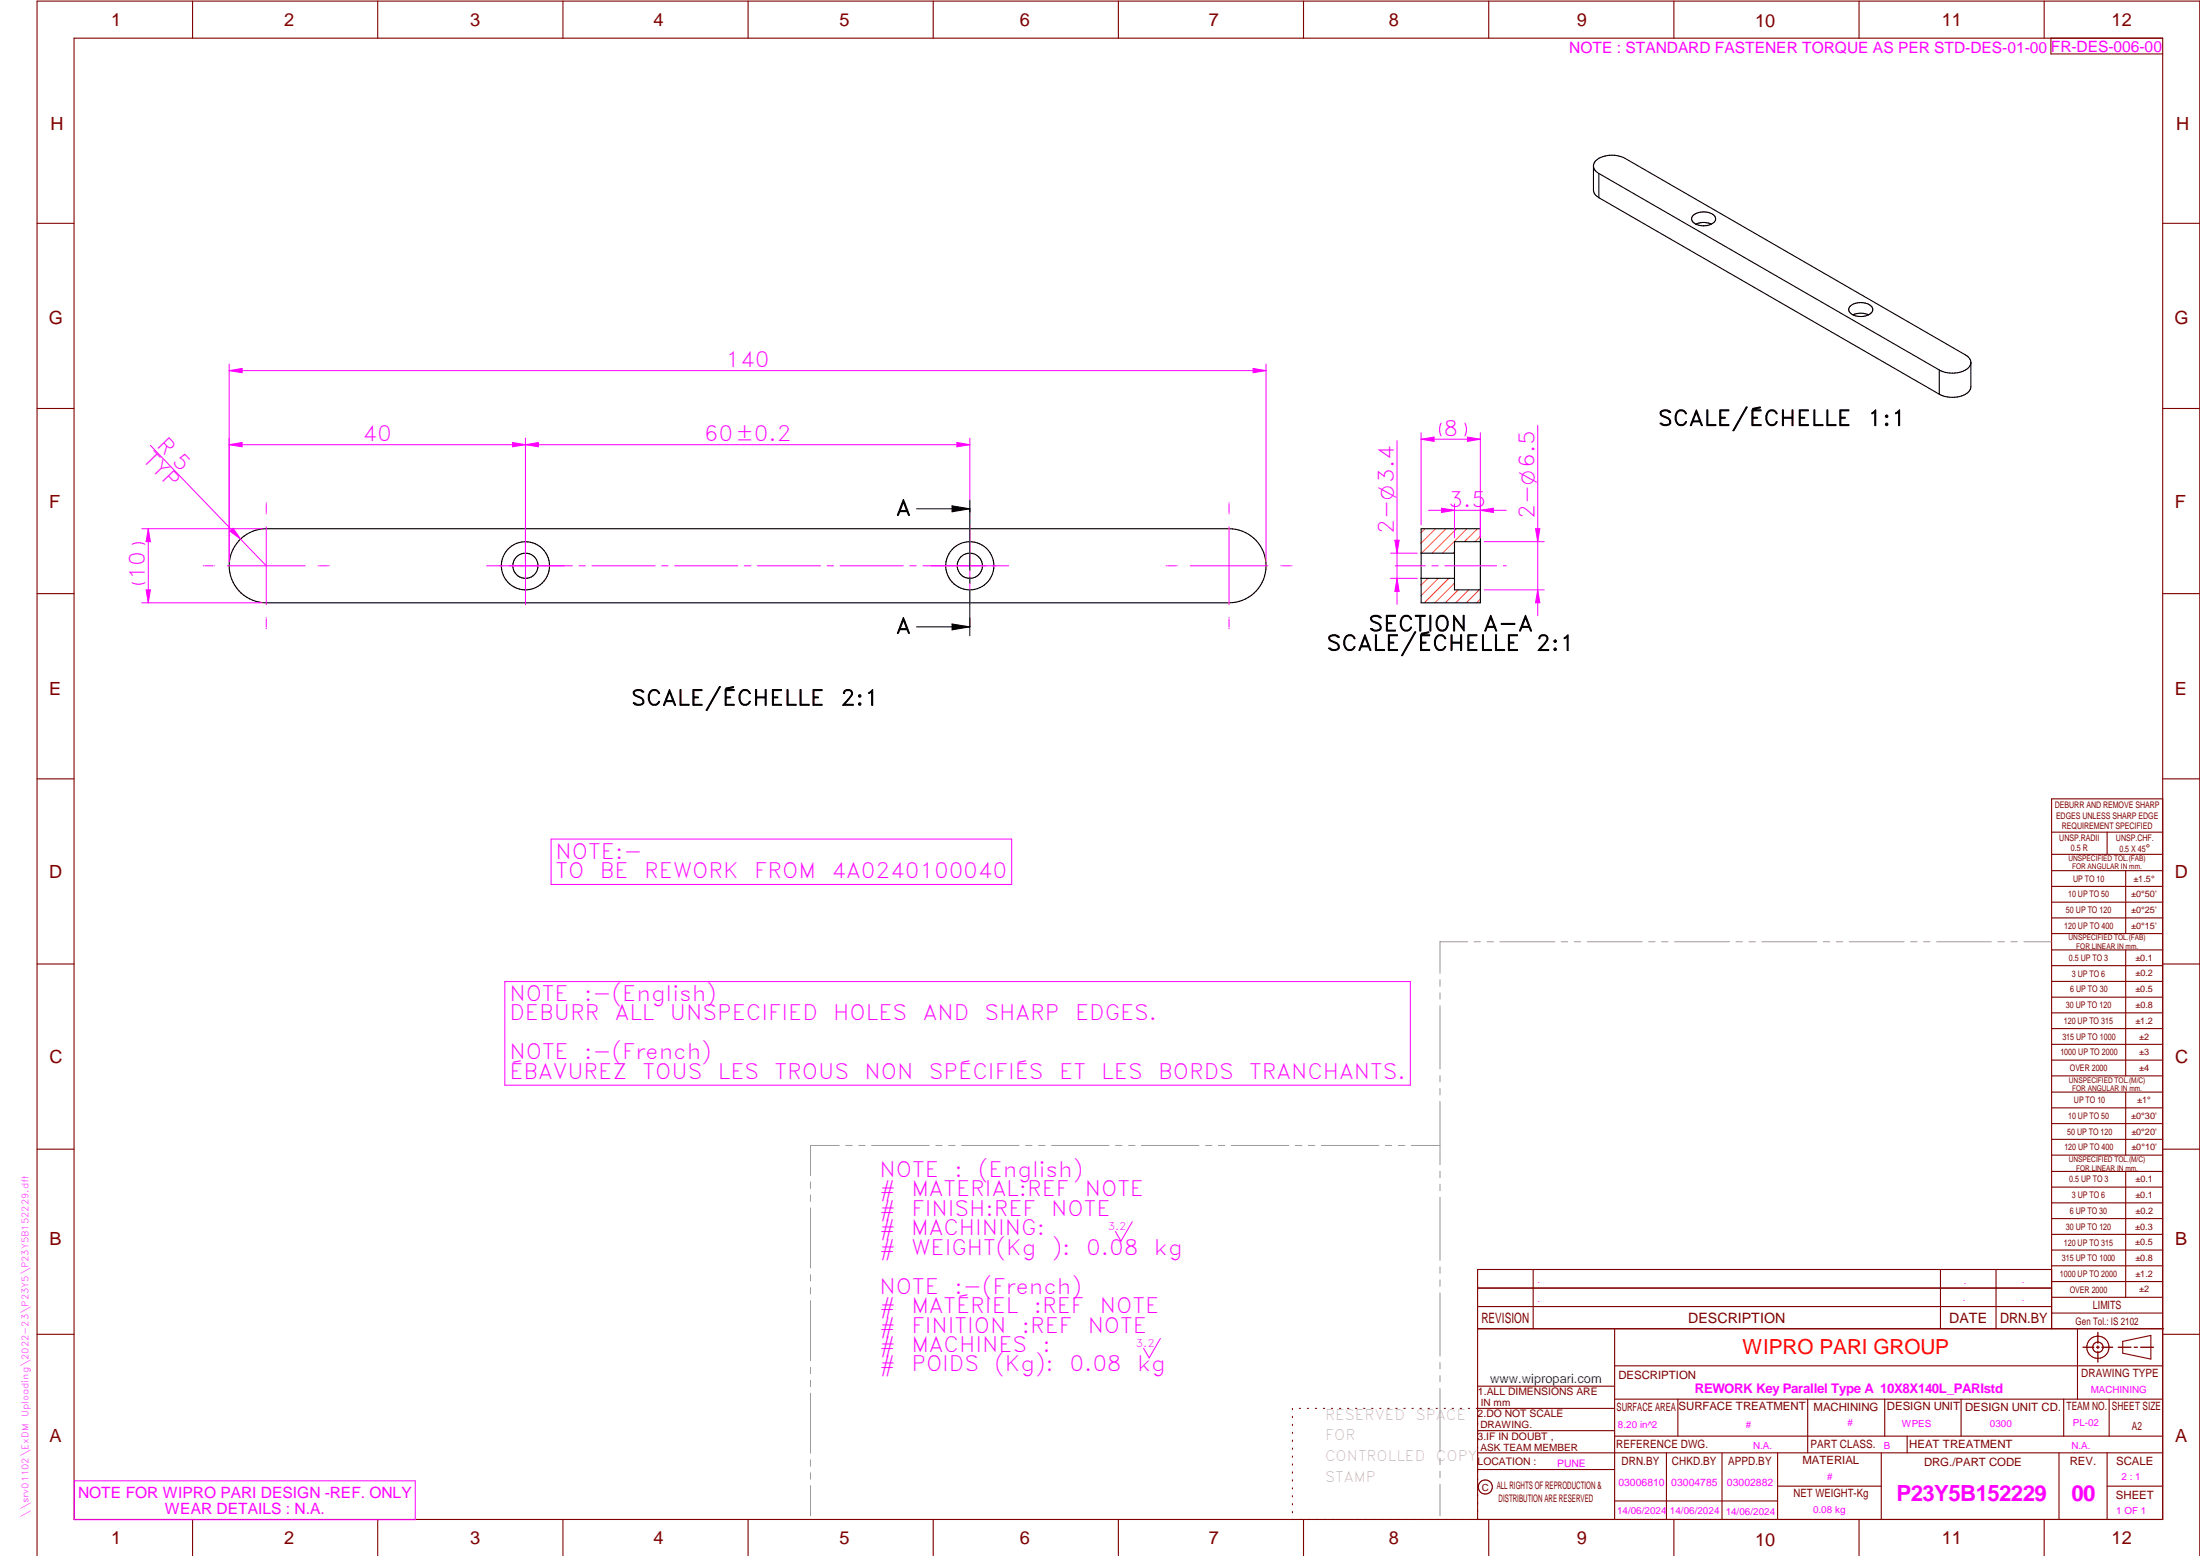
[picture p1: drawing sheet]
<svg xmlns="http://www.w3.org/2000/svg" width="594mm" height="420mm" viewBox="0 0 594 420" stroke-linecap="round" stroke-linejoin="round" font-family="sans-serif">
<g fill="none" stroke="#800000" stroke-width=".3">
<path d="M20 10.3h564v400h-564zM52 .3v10M102 .3v10M152 .3v10M202 .3v10M252 .3v10M302 .3v10M352 .3v10M402 .3v10M452 .3v10M502 .3v10M552 .3v10"/>
<path d="M553.8 10.3v4.3h30.2M10 60.3h10M584 60.3h10M10 110.3h10M584 110.3h10M10 160.3h10M584 160.3h10M10 210.3h10M584 215.7h-30v143.1M584 210.3h10M554 230.7h30M554 224.7h30"/>
<path d="M554 235.1h30M554 239.4h30M569 224.7v6M574 235.1v17M554 243.6h30M554 247.9h30M554 252.1h30M554 256.5h30M574 256.5v34M10 260.3h10M554 260.8h30M554 265h30"/>
<path d="M554 269.3h30M554 273.5h30M554 277.7h30M584 260.3h10M554 282h30M554 286.3h30M554 290.5h30M554 294.9h30M554 299.1h30M574 294.9v17M10 310.3h10M554 303.4h30"/>
<path d="M554 307.7h30M554 311.9h30M554 316.3h30M574 316.3v34M584 310.3h10M554 320.5h30M554 324.8h30M554 329.1h30M554 333.3h30M554 337.5h30M399 358.8h185.3M399 352.8h155"/>
<path d="M399 347.8h155M414 342.8v16M436 358.8v51.5M524 342.8v16M539 342.8v16M554 342.8h-155v67.5M554 341.8h30M554 346.1h30M554 350.3h30M554 354.6h30M561 358.8v19M10 360.3h10"/>
<path d="M399 374.3h37M436 368.8h148M436 377.8h148M453.1 377.8v10M488.1 377.8v14.5M508.9 377.8v10M529.6 377.8v10M557.3 377.8v10M569.5 377.8v10M573.2 362.2l7.6-1.6v6.4l-7.6-1.6zM584 360.3h10M349 380.3v.3"/>
<path d="M349 382.4v.4M349 384.6v.3M349 386.7v.4M349 388.9v.3M349 391v.4M349 393.2v.3M349 395.3v.3M349 397.4v.4M349 399.6v.3M350.9 380.3h.3M353 380.3h.3M355.2 380.3h.3"/>
<path d="M357.4 380.3h.3M359.6 380.3h.3M361.7 380.3h.3M363.9 380.3h.3M366.1 380.3h.3M368.3 380.3h.3M370.4 380.3h.3M372.6 380.3h.3M374.8 380.3h.3M376.9 380.3h.4M379.1 380.3h.3M381.3 380.3h.3"/>
<path d="M383.4 380.3h.4M385.6 380.3h.4M387.8 380.3h.3M390 380.3h.3M392.1 380.3h.4M394.3 380.3h.4M396.5 380.3h.3M399 396.8h37M399 392.3h185M399 386.3h37M436 387.8h148M436 380.3h-37.3"/>
<path d="M450 392.3v18M465 392.3v18M480 392.3v18M508 392.3v18M515 387.8v4.5M556 392.3v18M569 392.3v18M52 410.3v9.8M102 410.3v9.8M152 410.3v9.8M202 410.3v9.8M252 410.3v9.8"/>
<path d="M302 410.3v9.8M349 401.7v.4M349 403.9v.3M349 406v.4M349 408.2v.3M352 410.3v9.8M402 410.3v9.8M436 405.3h44M452 410.3v9.8M480 401.3h28M502 410.3v9.8M552 410.3v9.8"/>
<path d="M569 401.3h15M10 420.1v-419.8h584v419.8"/>
<circle cx="566.5" cy="363.8" r="1.4"/>
<circle cx="566.5" cy="363.8" r="3"/>
<circle cx="401.1" cy="401.5" r="1.91"/>
</g>
<g fill="none" stroke="#f0f" stroke-width=".27">
<path d="M40.6 120.2l31.3 32.6M71.9 135.8v.1M71.9 136.2v2.2M71.9 138.7v.1M331.9 135.8v.1M331.9 136.2v2.2M331.9 138.7v.1M54.9 152.8h.1M55.3 152.8h2.2M57.8 152.8h.1M61.4 152.8h21M62.1 143.4l.8-.8 2.1 3z"/>
<path d="M71.9 142.3v21M85.9 152.8h.1M86.3 152.8h2.1M88.7 152.8h.2M131.4 152.8h23.2M141.9 142.3v21M156.4 152.8h1.7M159.8 152.8h17.1M178.7 152.8h1.7M182.2 152.8h17M201 152.8h1.7M204.5 152.8h17.1"/>
<path d="M223.3 152.8h1.8M226.8 152.8h17.1M245.7 152.8h1.7M249.2 152.8h23.2M261.9 142.3v21M314.9 152.8h.1M315.3 152.8h2.2M317.8 152.8h.1M321.4 152.8h21M331.9 142.3v21M345.9 152.8h.1M346.3 152.8h2.2"/>
<path d="M348.8 152.8h.1M71.9 166.8v.1M71.9 167.2v2.1M71.9 169.6v.2M331.9 166.8v.1M331.9 167.2v2.1M331.9 169.6v.2M136.3 265h244.5v28h-244.5zM305.7 329.9l-3 5.3-1.5-2.7M313.3 361.4l-3 5.3-1.5-2.7M20 399.9h92.1v10.5h-92.1z"/>
</g>
<g fill="none" stroke="#949494" stroke-width=".27">
<path d="M396.3 254.3h-7.5v8.5M398 254.3h1.8M401.5 254.3h1.8M405 254.3h14.9M421.6 254.3h1.7M425.1 254.3h1.7M428.6 254.3h14.8M445.2 254.3h1.7M448.7 254.3h1.7M452.2 254.3h14.8M468.8 254.3h1.7M472.3 254.3h1.7"/>
<path d="M475.8 254.3h14.8M492.4 254.3h1.7M495.9 254.3h1.7M499.4 254.3h14.8M515.9 254.3h1.8M519.4 254.3h1.8M522.9 254.3h14.9M539.5 254.3h1.7M543 254.3h1.7M546.5 254.3h7.4M388.8 264.6v1.7M388.8 268.1v1.7"/>
<path d="M388.8 271.6v17M388.8 290.4v1.8M388.8 293.9v1.8M388.8 297.4v17.1M218.9 319.2v1.7M226.6 309.3h-7.7v8.1M228.4 309.3h1.7M231.9 309.3h1.7M235.4 309.3h15.5M252.7 309.3h1.7M256.2 309.3h1.7M259.7 309.3h15.5"/>
<path d="M277 309.3h1.7M280.5 309.3h1.7M284 309.3h15.5M301.2 309.3h1.8M304.8 309.3h1.7M308.2 309.3h15.6M325.5 309.3h1.8M329 309.3h1.8M332.5 309.3h15.6M349.8 309.3h1.8M353.3 309.3h1.7M356.8 309.3h15.5"/>
<path d="M374.1 309.3h1.7M377.6 309.3h1.7M381.1 309.3h7.7M388.8 316.3v1.7M388.8 319.8v1.7M218.9 322.7v1.7M218.9 326.2v16.2M388.8 323.3v17M218.9 344.2v1.7M218.9 347.7v1.7M218.9 351.2v16.2M388.8 342.1v1.7"/>
<path d="M388.8 345.6v1.7M388.8 349.1v17.1M218.9 369.2v1.7M218.9 372.7v1.7M218.9 376.2v16.2M388.8 367.9v1.8M388.8 371.4v1.7M388.8 374.9v17.1M218.9 394.2v1.7M218.9 397.7v1.7M388.8 393.8v1.7M388.8 397.3v1.7"/>
<path d="M218.9 401.2v8.1M388.8 400.8v8.5"/>
</g>
<path d="M566.5 359.8v2.9M562.5 363.8h2.9M566.1 363.8h.8M566.5 363.5v.7M566.5 364.9v2.9M567.6 363.8h2.9M572 363.8h3.4M576.3 363.8h.9M578.1 363.8h3.4" fill="none" stroke="#800000" stroke-width=".36"/>
<g fill="none" stroke="#000" stroke-width=".3">
<path d="M430.3 44.8v6.9l.6 1.1 .9 .6M430.3 44.8l.4 1.1 1.1 .9M430.3 44.8a3.8 3.8 0 0 1 3.7-2.8 7.8 7.8 0 0 1 4.8 .8l91.9 53 1.1 1 .4 1.1M431.8 46.8l91.9 53.1M431.8 46.8v6.6M431.8 53.4l91.9 53M457.2 58.2a4.4 4.4 0 0 1 6 .4 1.68 1.68 0 0 1-1.5 2.1 3.9 3.9 0 0 1-4.9-1.3v-.6zM462.1 60.5a5.2 5.2 0 0 0-4.2 0M499.6 82.7a4.3 4.3 0 0 1 6 .4 1.71 1.71 0 0 1-1.5 2.1 4 4 0 0 1-4.8-1.3v-.6zM502.4 85.5h.1M504.6 85a5.4 5.4 0 0 0-4.2 0M523.7 99.9v6.5"/>
<path d="M532.2 97.9a3.8 3.8 0 0 1-3.7 2.8 7.6 7.6 0 0 1-4.8-.8M532.2 97.9v6.5a3.7 3.7 0 0 1-3.7 2.8 7.8 7.8 0 0 1-4.8-.8M65.1 145.4a10.1 10.1 0 0 1 6.8-2.6h260a10 10 0 0 1 10 10 10 10 0 0 1-10 10h-260a10 10 0 0 1-9.3-6.4 10 10 0 0 1 2.5-11z"/>
<circle cx="141.9" cy="152.8" r="3.4"/>
<circle cx="141.9" cy="152.8" r="6.5"/>
<circle cx="261.9" cy="152.8" r="6.5"/>
<circle cx="261.9" cy="152.8" r="3.4"/>
</g>
<path d="M62.1 143.4l.8-.8 2.1 3z" fill="#f0f"/>
<path d="M61.9 118.3v33.4M138.4 119.5l3.5 .6-3.5 .6zM141.9 118.3v33.4" fill="none" stroke="#f0f" stroke-width=".27"/>
<path d="M138.4 119.5l3.5 .6-3.5 .6z" fill="#f0f"/>
<path d="M61.9 120.1l3.5-.6v1.2z" fill="none" stroke="#f0f" stroke-width=".27"/>
<path d="M61.9 120.1l3.5-.6v1.2z" fill="#f0f"/>
<path d="M141.9 118.3v33.4M261.9 118.3v33.4M61.9 120.1h80M141.9 120.1l3.5-.6v1.1z" fill="none" stroke="#f0f" stroke-width=".27"/>
<path d="M141.9 120.1l3.5-.6v1.2z" fill="#f0f"/>
<path d="M258.4 119.5l3.5 .6-3.5 .6z" fill="none" stroke="#f0f" stroke-width=".27"/>
<path d="M258.4 119.5l3.5 .6-3.5 .6z" fill="#f0f"/>
<path d="M61.9 98.3v53.4M338.4 99.5l3.5 .6-3.5 .5zM341.9 98.3v53.4M141.9 120.1h120" fill="none" stroke="#f0f" stroke-width=".27"/>
<path d="M338.4 99.5l3.5 .6-3.5 .5z" fill="#f0f"/>
<path d="M61.9 100.1l3.5-.6v1.1z" fill="none" stroke="#f0f" stroke-width=".27"/>
<path d="M61.9 100.1l3.5-.6v1.1z" fill="#f0f"/>
<path d="M61.9 100.1h280M389.2 137.2l3.6 .6-3.6 .6zM392.8 136.1v9.1M399.7 136.1v9.1M376.8 152.8h8.1M386.6 152.8h1.8M390.2 152.8h13.9M405.9 152.8h.9" fill="none" stroke="#f0f" stroke-width=".27"/>
<path d="M247.5 137.4h14.4M257.1 136.6l4.8 .8-4.8 .8zM261.9 135v4.8M261.9 140v14M261.9 155.8v1.7M261.9 159.3v12.4M247.5 169.3h14.4M257.1 168.5l4.8 .8-4.8 .8z" fill="none" stroke="#000" stroke-width=".27"/>
<path d="M257.1 136.6l4.8 .8-4.8 .8zM257.1 168.5l4.8 .8-4.8 .8z" fill="#000"/>
<g fill="none" stroke="#ff8000" stroke-width=".27">
<path d="M384.8 142.8l-1.1 1M385.6 156.2l-1.9 1.8M387.6 142.8l-3.9 3.9M388.4 156.2l-4.7 4.6M390.5 142.8l-6.6 6.6M391.2 156.2l-6.6 6.6M392.8 149l-.4 .4M392.8 157.5l-5.4 5.3M393.3 142.8l-6.6 6.6M393.8 159.3l-3.5 3.5M396.1 142.8l-6.6 6.6M396.6 159.3l-3.5 3.5"/>
<path d="M399 142.8l-3.5 3.5M399.4 159.3l-3.5 3.5M399.7 144.8l-1.4 1.5M399.7 161.8l-.9 1"/>
</g>
<path d="M383.7 142.8h16v20h-16zM383.7 149.4h9.1M383.7 156.2h9.1M399.7 146.3h-6.9v13h6.9" fill="none" stroke="#000" stroke-width=".3"/>
<path d="M389.2 137.2l3.6 .6-3.6 .6z" fill="#f0f"/>
<path d="M399.7 137.8l3.6-.6v1.2z" fill="none" stroke="#f0f" stroke-width=".27"/>
<path d="M399.7 137.8l3.6-.6v1.2z" fill="#f0f"/>
<path d="M385.8 137.8h21M400.8 146.3h16.2M400.8 159.3h16.2M414.6 142.8h1.2l-.6 3.5z" fill="none" stroke="#f0f" stroke-width=".27"/>
<path d="M414.6 142.8h1.2l-.6 3.5z" fill="#f0f"/>
<path d="M415.2 159.3l.6 3.5h-1.2z" fill="none" stroke="#f0f" stroke-width=".27"/>
<path d="M415.2 159.3l.6 3.5h-1.2z" fill="#f0f"/>
<path d="M415.2 114.9v51.4M375.5 156.2h7.2M375.5 149.4h7.2M377.2 156.2l.6 3.5h-1.1z" fill="none" stroke="#f0f" stroke-width=".27"/>
<path d="M377.2 156.2l.6 3.5h-1.1z" fill="#f0f"/>
<path d="M376.7 145.9h1.1l-.6 3.5z" fill="none" stroke="#f0f" stroke-width=".27"/>
<path d="M376.7 145.9h1.1l-.6 3.5z" fill="#f0f"/>
<path d="M377.2 119v44.2M383.7 118.6l3.6-.6v1.2zM383.7 116.9v24.8M389.1 114.2l-.4 1.8 .4 1.7M395.6 114.2l.4 1.8-.4 1.7M399.7 116.9v28.3" fill="none" stroke="#f0f" stroke-width=".27"/>
<path d="M383.7 118.6l3.6-.6v1.2z" fill="#f0f"/>
<path d="M396.3 118l3.4 .6-3.4 .6z" fill="none" stroke="#f0f" stroke-width=".27"/>
<path d="M396.3 118l3.4 .6-3.4 .6z" fill="#f0f"/>
<path d="M383.7 118.6h16M38.3 142.8h32.5M39.2 157.4l-1.8 .4-1.7-.4M39.2 147l-1.8-.4-1.7 .4M40 142.8l.6 3.5h-1.2zM38.3 162.8h32.5" fill="none" stroke="#f0f" stroke-width=".27"/>
<path d="M40 142.8l.6 3.5h-1.2z" fill="#f0f"/>
<path d="M39.4 159.3h1.2l-.6 3.5z" fill="none" stroke="#f0f" stroke-width=".27"/>
<path d="M39.4 159.3h1.2l-.6 3.5z" fill="#f0f"/>
<path d="M40 142.8v20M148.8 226.6h124.4v12.2h-124.4z" fill="none" stroke="#f0f" stroke-width=".27"/>
<g font-size="6" fill="#f0f">
<text x="512.1" y="405.2">P23Y5B152229</text>
<text x="559.4" y="405.2">00</text>
</g>
<g font-size="5.7" fill="#f0f">
<text x="196" y="99.2">140</text>
<text x="97.9" y="119.2">40</text>
<text x="190" y="119.2">60±0.2</text>
<text x="389.8" y="117.7">8</text>
<text x="38.3" y="124.2" transform="rotate(46 38.3 124.2)">TYP</text>
<text x="42.1" y="120.5" transform="rotate(46 42.1 120.5)">R 5</text>
<text x="391.2" y="136.9">3.5</text>
<text x="414.4" y="140.1" transform="rotate(-90 414.4 140.1)">2-O6.5</text>
<text x="376.4" y="144.2" transform="rotate(-90 376.4 144.2)">2-O3.4</text>
<text x="39.2" y="156.7" transform="rotate(-90 39.2 156.7)">10</text>
<text x="150" y="231.8">NOTE:-</text>
<text x="150" y="237.1">TO</text>
<text x="162" y="237.1">BE</text>
<text x="174" y="237.1">REWORK</text>
<text x="203.6" y="237.1">FROM</text>
<text x="224.5" y="237.1">4A0240100040</text>
<text x="137.6" y="270.3">NOTE</text>
<text x="137.6" y="275.5">DEBURR</text>
<text x="157.8" y="270.3">:-(English)</text>
<text x="166" y="275.5">ALL</text>
<text x="180.9" y="275.5">UNSPECIFIED</text>
<text x="225" y="275.5">HOLES</text>
<text x="249.2" y="275.5">AND</text>
<text x="265.9" y="275.5">SHARP</text>
<text x="290.3" y="275.5">EDGES.</text>
<text x="137.6" y="286">NOTE</text>
<text x="157.8" y="286">:-(French)</text>
<text x="137.6" y="291.3">ÉBAVUREZ</text>
<text x="173.5" y="291.3">TOUS</text>
<text x="193.8" y="291.3">LES</text>
<text x="209.2" y="291.3">TROUS</text>
<text x="233.5" y="291.3">NON</text>
<text x="250.8" y="291.3">SPÉCIFIÉS</text>
<text x="286" y="291.3">ET</text>
<text x="297.4" y="291.3">LES</text>
<text x="312.7" y="291.3">BORDS</text>
<text x="337.3" y="291.3">TRANCHANTS.</text>
<text x="237.5" y="317.8">NOTE</text>
<text x="257.7" y="317.8">:</text>
<text x="264.2" y="317.8">(English)</text>
<text x="237.5" y="323.1">#</text>
<text x="246.1" y="323.1">MATERIAL:REF</text>
<text x="292.9" y="323.1">NOTE</text>
<text x="237.5" y="328.3">#</text>
<text x="246.1" y="328.3">FINISH:REF</text>
<text x="283.9" y="328.3">NOTE</text>
<text x="237.5" y="333.6">#</text>
<text x="246.1" y="333.6">MACHINING:</text>
<text x="237.5" y="338.8">#</text>
<text x="246.1" y="338.8">WEIGHT(Kg</text>
<text x="284" y="338.8">):</text>
<text x="293.3" y="338.8">0.08</text>
<text x="311.6" y="338.8">kg</text>
<text x="237.5" y="349.3">NOTE</text>
<text x="257.7" y="349.3">:-(French)</text>
<text x="237.5" y="354.6">#</text>
<text x="237.5" y="359.8">#</text>
<text x="246.1" y="354.6">MATÉRIEL</text>
<text x="246.1" y="359.8">FINITION</text>
<text x="275.9" y="359.8">:REF</text>
<text x="279.2" y="354.6">:REF</text>
<text x="293.7" y="359.8">NOTE</text>
<text x="297" y="354.6">NOTE</text>
<text x="237.5" y="365.1">#</text>
<text x="246.1" y="365.1">MACHINES</text>
<text x="281.6" y="365.1">:</text>
<text x="237.5" y="370.3">#</text>
<text x="246.1" y="370.3">POIDS</text>
<text x="268.6" y="370.3">(Kg):</text>
<text x="288.8" y="370.3">0.08</text>
<text x="307.1" y="370.3">kg</text>
</g>
<g font-size="5.7">
<text x="447.7" y="114.9">SCALE/ÉCHELLE</text>
<text x="504.3" y="114.9">1:1</text>
<text x="241.9" y="139.1">A</text>
<text x="241.9" y="171">A</text>
<text x="369.5" y="170.4">SECTION</text>
<text x="400.6" y="170.4">A-A</text>
<text x="358.2" y="175.7">SCALE/ÉCHELLE</text>
<text x="414.8" y="175.7">2:1</text>
<text x="170.4" y="190.5">SCALE/ÉCHELLE</text>
<text x="227" y="190.5">2:1</text>
</g>
<text font-size="5.6" fill="#f00" x="470.5" y="365.5">WIPRO PARI GROUP</text>
<g font-size="4.9" fill="#800000">
<text x="30" y="7">1</text>
<text x="76.7" y="7">2</text>
<text x="127" y="7">3</text>
<text x="176.5" y="7">4</text>
<text x="226.7" y="7">5</text>
<text x="275.4" y="7">6</text>
<text x="326.4" y="7">7</text>
<text x="375" y="7">8</text>
<text x="425.8" y="7">9</text>
<text x="473.9" y="7.4">10</text>
<text x="524.3" y="7">11</text>
<text x="570.2" y="7">12</text>
<text x="13.6" y="35.2">H</text>
<text x="587.6" y="35.2">H</text>
<text x="13.2" y="87.5">G</text>
<text x="587.2" y="87.5">G</text>
<text x="13.3" y="137.1">F</text>
<text x="587.3" y="137.1">F</text>
<text x="13.3" y="187.6">E</text>
<text x="587.3" y="187.6">E</text>
<text x="13.3" y="237">D</text>
<text x="587.3" y="237">D</text>
<text x="13.4" y="287.1">C</text>
<text x="587.4" y="287.1">C</text>
<text x="13.4" y="336.3">B</text>
<text x="587.4" y="336.3">B</text>
<text x="13.4" y="389.3">A</text>
<text x="587.4" y="389.3">A</text>
<text x="30" y="417">1</text>
<text x="76.7" y="417">2</text>
<text x="127" y="417">3</text>
<text x="176.5" y="417">4</text>
<text x="226.7" y="417">5</text>
<text x="275.4" y="417">6</text>
<text x="326.4" y="417">7</text>
<text x="375" y="417">8</text>
<text x="425.8" y="417">9</text>
<text x="473.9" y="417.4">10</text>
<text x="524.3" y="417">11</text>
<text x="570.2" y="417">12</text>
</g>
<g font-size="4.2" fill="#f0f">
<text x="423.7" y="14.3">NOTE : STANDARD FASTENER TORQUE AS PER STD-DES-01-00</text>
<text x="553.8" y="14">FR-DES-006-00</text>
<text x="21.1" y="404.4">NOTE FOR WIPRO PARI DESIGN -REF. ONLY</text>
<text x="44.5" y="408.9">WEAR DETAILS : N.A.</text>
</g>
<g font-size="3.9" fill="#c0c0c0">
<text x="357.8" y="383.4">RESERVED</text>
<text x="382.3" y="383.4">SPACE</text>
<text x="357.8" y="388.9">FOR</text>
<text x="357.8" y="394.5">CONTROLLED</text>
<text x="387.8" y="394.5">COPY</text>
<text x="357.8" y="400.1">STAMP</text>
</g>
<g font-size="3.8" fill="#800000">
<text x="400.1" y="357.1">REVISION</text>
<text x="455.9" y="357.1">DESCRIPTION</text>
<text x="526.4" y="357.1">DATE</text>
<text x="540.1" y="357.1">DRN.BY</text>
</g>
<text font-size="3.6" fill="#f0f" x="457.7" y="376.2">REWORK Key Parallel Type A 10X8X140L_PARIstd</text>
<text font-size="3.5" fill="#00f" x="402.4" y="373.3">www.wipropari.com</text>
<g font-size="3.1" fill="#800000">
<text x="565.2" y="353.5">LIMITS</text>
<text x="562" y="371.7">DRAWING TYPE</text>
<text x="437" y="372.3">DESCRIPTION</text>
<text x="436.5" y="380.9">SURFACE AREA</text>
<text x="453.3" y="380.9">SURFACE TREATMENT</text>
<text x="489.7" y="380.9">MACHINING</text>
<text x="509.5" y="380.9">DESIGN UNIT</text>
<text x="530.6" y="380.9">DESIGN UNIT CD.</text>
<text x="558" y="380.7">TEAM NO.</text>
<text x="570.3" y="380.7">SHEET SIZE</text>
<text x="575.6" y="386.1">A2</text>
<text x="436.4" y="391.1">REFERENCE DWG.</text>
<text x="437.9" y="395.5">DRN.BY</text>
<text x="451.5" y="395.5">CHKD.BY</text>
<text x="466.6" y="395.5">APPD.BY</text>
<text x="486.7" y="395.4">MATERIAL</text>
<text x="488.9" y="391">PART CLASS.</text>
<text x="515.6" y="391">HEAT TREATMENT</text>
<text x="519.6" y="395.9">DRG./PART CODE</text>
<text x="558.9" y="395.6">REV.</text>
<text x="571.4" y="395.6">SCALE</text>
<text x="484.3" y="404.3">NET WEIGHT-Kg</text>
<text x="571.4" y="404.7">SHEET</text>
</g>
<text font-size="3" fill="#800000" x="579.5" y="230.1">°</text>
<g font-size="2.8" fill="#f0f">
<text x="299.1" y="332.1">3.2</text>
<text x="306.7" y="363.6">3.2</text>
<text x="420.5" y="396">PUNE</text>
<text x="437" y="401.3">03006810</text>
<text x="451.3" y="401.2">03004785</text>
<text x="466.3" y="401.3">03002882</text>
</g>
<g font-size="2.8" fill="#800000">
<text x="560.5" y="357.7">Gen Tol.: IS 2102</text>
<text x="399.1" y="376.7">1.ALL DIMENSIONS ARE</text>
<text x="399" y="382.7">2.DO NOT SCALE</text>
<text x="399" y="388.7">3.IF IN DOUBT ,</text>
<text x="399" y="395.5">LOCATION :</text>
<text x="404.2" y="402">ALL RIGHTS OF REPRODUCTION &amp;</text>
<text x="404.7" y="405.4">DISTRIBUTION ARE RESERVED</text>
</g>
<g font-size="2.7" fill="#f0f">
<text x="564.6" y="376.2">MACHINING</text>
<text x="436.9" y="385.5">8.20 in^2</text>
<text x="471.4" y="385.6">#</text>
<text x="498.9" y="385.1">#</text>
<text x="513.6" y="385.3">WPES</text>
<text x="537.3" y="385.2">0300</text>
<text x="559.7" y="385.2">PL-02</text>
<text x="473.4" y="391.2">N.A.</text>
<text x="508.7" y="391.2">B</text>
<text x="559.4" y="391.2">N.A.</text>
<text x="493.4" y="399.6">#</text>
<text x="572.9" y="399.8">2 : 1</text>
<text x="436.7" y="408.7">14/06/2024</text>
<text x="450.9" y="408.8">14/06/2024</text>
<text x="466" y="409">14/06/2024</text>
<text x="489.6" y="408.5">0.08 kg</text>
<text x="571.5" y="408.7">1 OF 1</text>
</g>
<g font-size="2.7" fill="#800000">
<text x="399.9" y="379.7">IN mm</text>
<text x="399.8" y="385.7">DRAWING.</text>
<text x="399.8" y="391.8">ASK TEAM MEMBER</text>
<text x="400.1" y="402.5">C</text>
</g>
<g font-size="2.5" fill="#800000">
<text x="559.2" y="229.9">0.5 R</text>
<text x="572.3" y="230.1">0.5 X 45</text>
<text x="559.4" y="323.5">3 UP TO 6</text>
<text x="558.9" y="327.8">6 UP TO 30</text>
<text x="557.8" y="332">30 UP TO 120</text>
</g>
<g font-size="2.5" fill="#f0f">
<text x="415.2" y="346.4">.</text>
<text x="530.3" y="346.6">.</text>
<text x="545.9" y="346.4">.</text>
<text x="415.2" y="351.5">.</text>
<text x="530.1" y="351.3">.</text>
<text x="545.9" y="351.4">.</text>
</g>
<g font-size="2.4" fill="#800000">
<text x="554.9" y="218.3">DEBURR AND REMOVE SHARP</text>
<text x="555.2" y="221.1">EDGES UNLESS SHARP EDGE</text>
<text x="556.1" y="227.2">UNSP.RADII</text>
<text x="556.8" y="223.8">REQUIREMENT SPECIFIED</text>
<text x="571.4" y="227">UNSP.CHF.</text>
<text x="559.8" y="238">UP TO 10</text>
<text x="576.1" y="238.1">±1.5°</text>
<text x="558.5" y="242.3">10 UP TO 50</text>
<text x="575.5" y="242.3">±0°50'</text>
<text x="557.4" y="250.8">120 UP TO 400</text>
<text x="557.9" y="246.5">50 UP TO 120</text>
<text x="575.5" y="250.8">±0°15'</text>
<text x="575.5" y="246.6">±0°25'</text>
<text x="558.7" y="259.4">0.5 UP TO 3</text>
<text x="559.5" y="263.7">3 UP TO 6</text>
<text x="576.6" y="259.4">±0.1</text>
<text x="576.6" y="263.7">±0.2</text>
<text x="559" y="268">6 UP TO 30</text>
<text x="576.6" y="268">±0.5</text>
<text x="557.9" y="272.2">30 UP TO 120</text>
<text x="576.6" y="272.2">±0.8</text>
<text x="556.9" y="280.7">315 UP TO 1000</text>
<text x="557.3" y="276.5">120 UP TO 315</text>
<text x="576.6" y="276.5">±1.2</text>
<text x="577.7" y="280.7">±2</text>
<text x="556.4" y="284.9">1000 UP TO 2000</text>
<text x="577.6" y="285">±3</text>
<text x="558.9" y="289.2">OVER 2000</text>
<text x="577.7" y="289.3">±4</text>
<text x="560" y="297.9">UP TO 10</text>
<text x="577.1" y="297.9">±1°</text>
<text x="558.5" y="302.1">10 UP TO 50</text>
<text x="575.5" y="302.2">±0°30'</text>
<text x="557.5" y="310.6">120 UP TO 400</text>
<text x="558.2" y="306.4">50 UP TO 120</text>
<text x="575.5" y="310.6">±0°10'</text>
<text x="575.5" y="306.4">±0°20'</text>
<text x="558.8" y="319.2">0.5 UP TO 3</text>
<text x="576.6" y="323.5">±0.1</text>
<text x="576.6" y="319.3">±0.1</text>
<text x="576.7" y="327.8">±0.2</text>
<text x="576.6" y="332">±0.3</text>
<text x="556.8" y="340.6">315 UP TO 1000</text>
<text x="557.3" y="336.3">120 UP TO 315</text>
<text x="576.6" y="336.3">±0.5</text>
<text x="576.6" y="340.6">±0.8</text>
<text x="556.2" y="344.8">1000 UP TO 2000</text>
<text x="576.6" y="344.8">±1.2</text>
<text x="558.9" y="349">OVER 2000</text>
<text x="577.7" y="349">±2</text>
</g>
<g font-size="2.4" fill="#f0f">
<text x="7.7" y="382.7" transform="rotate(-90 7.7 382.7)">Uploading\2022-23\P23Y5\P23Y5B152229.dft</text>
<text x="7.7" y="409.9" transform="rotate(-90 7.7 409.9)">\\srv01102\ExDM</text>
</g>
<g font-size="2.1" fill="#800000">
<text x="558.6" y="232.4">UNSPECIFIED TOL.(FAB)</text>
<text x="559.5" y="234.8">FOR ANGULAR IN mm.</text>
<text x="558.6" y="254">UNSPECIFIED TOL.(FAB)</text>
<text x="560.7" y="256.3">FOR LINEAR IN mm.</text>
<text x="558.7" y="292.4">UNSPECIFIED TOL.(M/C)</text>
<text x="559.6" y="294.7">FOR ANGULAR IN mm.</text>
<text x="558.7" y="313.8">UNSPECIFIED TOL.(M/C)</text>
<text x="560.6" y="316.2">FOR LINEAR IN mm.</text>
</g>
</svg>
